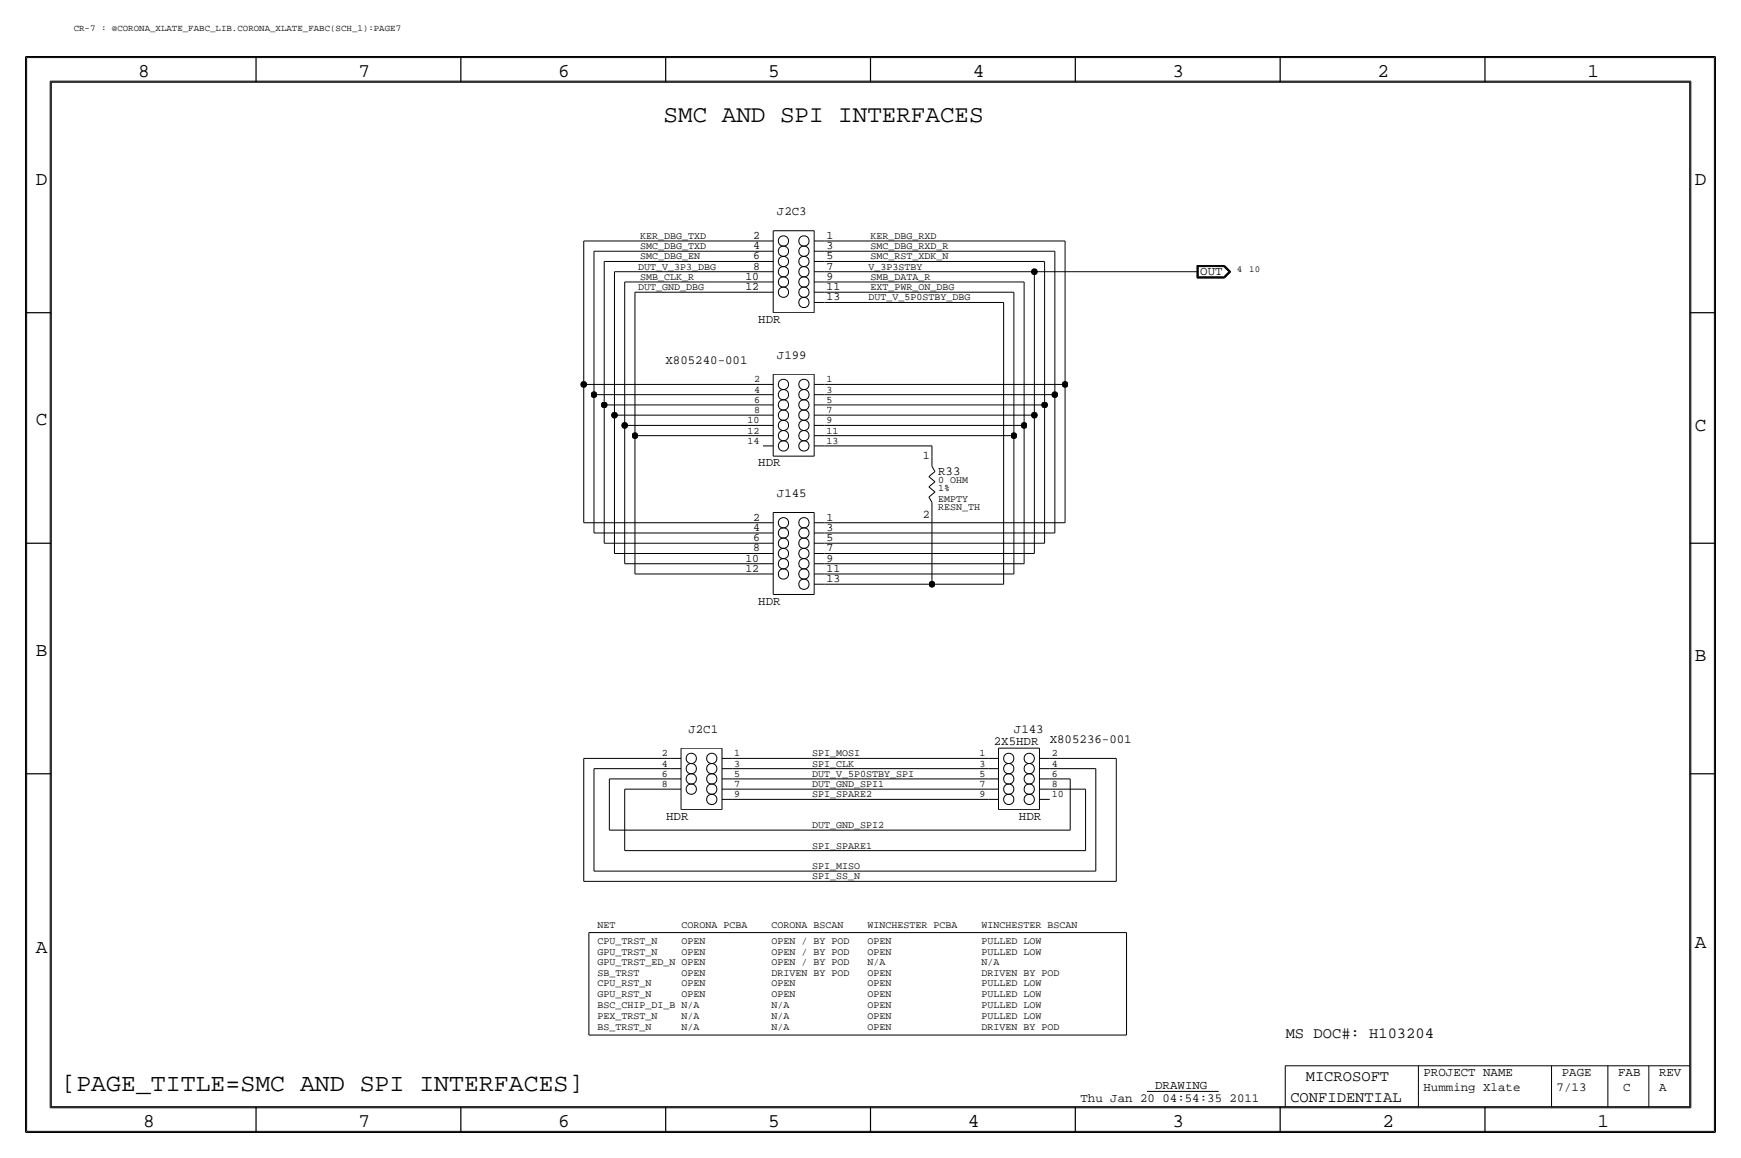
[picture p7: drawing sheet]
<svg xmlns="http://www.w3.org/2000/svg" width="432mm" height="287mm" viewBox="0 0 432 287" stroke-linecap="round" stroke-linejoin="round" font-family="sans-serif">
<g fill="none" stroke="#000" stroke-width=".25">
<path d="M6.6 14.3h418.6zM6.6 14.3v266.2zM425.2 14.3v266.2zM12.4 20.1v254.5zM12.4 20.1h407zM419.4 20.1v254.5zM144.8 59.7h44.4zM144.8 59.7v35.6zM189.2 59.7h2.6zM191.8 57.2v20.3zM191.8 57.2h10.1zM201.9 57.2v20.3z"/>
<path d="M201.9 59.7h2.6zM204.5 59.7h59.7zM264.2 59.7v35.6zM147.3 62.3h41.9zM147.3 62.3v35.5zM149.9 64.8v35.6zM149.9 64.8h39.3zM152.4 67.4v35.5zM152.4 67.4h36.8zM154.9 69.9v35.6zM154.9 69.9h34.3zM157.5 72.4v35.6z"/>
<path d="M157.5 72.4h31.7zM189.2 72.4h2.6zM189.2 69.9h2.6zM189.2 64.8h2.6zM189.2 67.4h2.6zM189.2 62.3h2.6zM191.8 77.5h10.1zM201.9 75h2.6zM201.9 72.4h2.6zM201.9 64.8h2.6zM201.9 67.4h2.6zM201.9 69.9h2.6z"/>
<path d="M201.9 62.3h2.6zM204.5 75h44.4zM204.5 64.8h54.6zM204.5 67.4h52zM204.5 69.9h49.5zM204.5 72.4h47zM204.5 62.3h57.1zM248.9 75v69.8zM251.5 72.4v35.6zM254 69.9v35.6zM256.5 67.4h38.1zM256.5 67.4v35.5z"/>
<path d="M259.1 64.8v35.6zM261.6 62.3v35.5zM294.6 67.4h2.6zM296.9 68.9h6.8zM296.9 65.8v3.1zM296.9 65.8h6.8zM297 65.9v2.9zM297 68.8h6.6zM297 65.9h6.6zM297.1 66v2.7zM297.1 68.7h6.5zM297.1 66h6.5z"/>
<path d="M297.2 66.1v2.5zM297.2 68.6h6.3zM297.2 66.1h6.3zM303.5 66.1l1.3 1.3zM303.6 68.7l1.4-1.3zM303.6 66l1.4 1.4zM303.6 65.9l1.5 1.5zM303.6 68.8l1.5-1.4zM303.7 68.9l1.6-1.5zM303.7 65.8l1.6 1.6zM304.8 67.4l-1.3 1.2zM144.8 95.3v34.3z"/>
<path d="M144.8 95.3h44.4zM147.3 97.8v34.3zM147.3 97.8h41.9zM189.2 97.8h2.6zM189.2 95.3h2.6zM191.8 92.8v20.3zM191.8 92.8h10.1zM201.9 92.8v20.3zM201.9 97.8h2.6zM201.9 95.3h2.6zM204.5 95.3h59.7zM204.5 97.8h57.1z"/>
<path d="M261.6 97.8v34.3zM264.2 95.3v34.3zM149.9 100.4v34.3zM149.9 100.4h39.3zM152.4 102.9v34.3zM152.4 102.9h36.8zM154.9 105.5v34.3zM154.9 105.5h34.3zM157.5 108v34.3zM157.5 108h31.7zM189.2 108h2.6zM189.2 110.5h2.6z"/>
<path d="M189.2 105.5h2.6zM189.2 102.9h2.6zM189.2 100.4h2.6zM191.8 113.1h10.1zM201.9 105.5h2.6zM201.9 108h2.6zM201.9 110.5h2.6zM201.9 102.9h2.6zM201.9 100.4h2.6zM204.5 100.4h54.6zM204.5 102.9h52zM204.5 105.5h49.5z"/>
<path d="M204.5 110.5h26.6zM204.5 108h47zM230.4 118.2l1.5 1.2zM230.4 118.2l1.5-1.3zM231.1 115.6l.8 1.3zM231.1 113.1v2.5zM231.1 110.5v2.6zM251.5 108v34.3zM254 105.5v34.3zM256.5 102.9v34.3zM259.1 100.4v34.3zM144.8 129.6h44.4z"/>
<path d="M147.3 132.1h41.9zM149.9 134.7h39.3zM152.4 137.2h36.8zM154.9 139.8h34.3zM189.2 139.8h2.6zM189.2 134.7h2.6zM189.2 137.2h2.6zM189.2 132.1h2.6zM189.2 129.6h2.6zM191.8 127.1v20.3zM191.8 127.1h10.1zM201.9 127.1v20.3z"/>
<path d="M201.9 134.7h2.6zM201.9 137.2h2.6zM201.9 139.8h2.6zM201.9 129.6h2.6zM201.9 132.1h2.6zM204.5 129.6h59.7zM204.5 132.1h57.1zM204.5 134.7h54.6zM204.5 137.2h52zM204.5 139.8h49.5zM230.4 123.2l.7 1.3zM230.4 123.2l1.5-1.2z"/>
<path d="M230.4 120.7l1.5 1.3zM230.4 120.7l1.5-1.3zM231.1 124.5v3.8zM231.1 128.3v16.5zM157.5 142.3h31.7zM189.2 142.3h2.6zM191.8 147.4h10.1zM201.9 144.8h2.6zM201.9 142.3h2.6zM204.5 144.8h26.6zM204.5 142.3h47zM231.1 144.8h17.8z"/>
<path d="M144.8 188h21.6zM144.8 188v30.5zM147.3 190.6v25.4zM147.3 190.6h19.1zM151.1 193.1v12.7zM151.1 193.1h15.3zM154.9 195.6h11.5zM154.9 195.6v15.3zM166.4 195.6h2.5zM166.4 193.1h2.5zM166.4 190.6h2.5zM166.4 188h2.5z"/>
<path d="M168.9 185.5v15.2zM168.9 185.5h10.2zM179.1 185.5v15.2zM179.1 198.2h2.5zM179.1 195.6h2.5zM179.1 193.1h2.5zM179.1 188h2.5zM179.1 190.6h2.5zM181.6 193.1h63.5zM181.6 188h63.5zM181.6 190.6h63.5zM181.6 195.6h63.5z"/>
<path d="M181.6 198.2h63.5zM245.1 188h2.5zM245.1 190.6h2.5zM245.1 193.1h2.5zM245.1 195.6h2.5zM245.1 198.2h2.5zM247.6 185.5h10.2zM247.6 185.5v15.2zM257.8 185.5v15.2zM257.8 198.2h2.5zM257.8 195.6h2.5zM257.8 193.1h2.5z"/>
<path d="M257.8 190.6h2.5zM257.8 188h2.5zM260.3 188h16.6zM260.3 193.1h5.1zM260.4 195.6h8.8zM260.4 190.6h11.4zM265.4 193.1v12.7zM269.2 195.6v15.3zM271.8 190.6v25.4zM276.9 188v30.5zM144.8 218.5h132.1zM147.3 216h124.5z"/>
<path d="M151.1 205.8h114.3zM154.9 210.9h114.3zM168.9 200.7h10.2zM247.6 200.7h10.2zM146 231.2h133.4zM146 231.2v25.4zM279.4 231.2v25.4zM146 256.6h133.4zM12.4 274.6h407zM284.5 270.6h17.8zM318.8 264.2v10.2zM318.8 264.2h100.3z"/>
<path d="M351.8 264.2v10.2zM384.8 264.2v10.2zM398.8 264.2v10.2zM408.9 264.2v10.2zM6.6 280.5h418.6z"/>
<circle cx="194.3" cy="59.8" r="1.28"/>
<circle cx="199.4" cy="59.8" r="1.28"/>
<circle cx="194.3" cy="64.8" r="1.28"/>
<circle cx="194.3" cy="62.3" r="1.28"/>
<circle cx="194.3" cy="69.9" r="1.28"/>
<circle cx="194.3" cy="67.4" r="1.28"/>
<circle cx="194.3" cy="72.5" r="1.28"/>
<circle cx="199.4" cy="75" r="1.28"/>
<circle cx="199.4" cy="69.9" r="1.28"/>
<circle cx="199.4" cy="67.4" r="1.28"/>
<circle cx="199.4" cy="62.3" r="1.28"/>
<circle cx="199.4" cy="64.8" r="1.28"/>
<circle cx="199.4" cy="72.5" r="1.28"/>
<circle cx="194.3" cy="97.9" r="1.28"/>
<circle cx="194.3" cy="95.3" r="1.28"/>
<circle cx="199.4" cy="97.9" r="1.28"/>
<circle cx="199.4" cy="95.3" r="1.28"/>
<circle cx="194.3" cy="110.6" r="1.28"/>
<circle cx="194.3" cy="100.4" r="1.28"/>
<circle cx="194.3" cy="102.9" r="1.28"/>
<circle cx="194.3" cy="108" r="1.28"/>
<circle cx="194.3" cy="105.5" r="1.28"/>
<circle cx="199.4" cy="110.6" r="1.28"/>
<circle cx="199.4" cy="102.9" r="1.28"/>
<circle cx="199.4" cy="100.4" r="1.28"/>
<circle cx="199.4" cy="108" r="1.28"/>
<circle cx="199.4" cy="105.5" r="1.28"/>
<circle cx="194.3" cy="132.1" r="1.28"/>
<circle cx="194.3" cy="129.6" r="1.28"/>
<circle cx="194.3" cy="137.2" r="1.28"/>
<circle cx="194.3" cy="134.7" r="1.28"/>
<circle cx="194.3" cy="139.8" r="1.28"/>
<circle cx="199.4" cy="134.7" r="1.28"/>
<circle cx="199.4" cy="132.1" r="1.28"/>
<circle cx="199.4" cy="129.6" r="1.28"/>
<circle cx="199.4" cy="139.8" r="1.28"/>
<circle cx="199.4" cy="137.2" r="1.28"/>
<circle cx="194.3" cy="142.3" r="1.28"/>
<circle cx="199.4" cy="144.8" r="1.28"/>
<circle cx="199.4" cy="142.3" r="1.28"/>
<circle cx="171.4" cy="190.6" r="1.28"/>
<circle cx="171.4" cy="188" r="1.28"/>
<circle cx="171.4" cy="193.1" r="1.28"/>
<circle cx="171.4" cy="195.6" r="1.28"/>
<circle cx="176.5" cy="193.1" r="1.28"/>
<circle cx="176.5" cy="188" r="1.28"/>
<circle cx="176.5" cy="198.2" r="1.28"/>
<circle cx="176.5" cy="190.6" r="1.28"/>
<circle cx="176.5" cy="195.6" r="1.28"/>
<circle cx="250.2" cy="190.6" r="1.28"/>
<circle cx="250.2" cy="188" r="1.28"/>
<circle cx="250.2" cy="193.1" r="1.28"/>
<circle cx="250.2" cy="198.2" r="1.28"/>
<circle cx="250.2" cy="195.6" r="1.28"/>
<circle cx="255.3" cy="190.6" r="1.28"/>
<circle cx="255.3" cy="193.1" r="1.28"/>
<circle cx="255.3" cy="195.6" r="1.28"/>
<circle cx="255.3" cy="188" r="1.28"/>
<circle cx="255.3" cy="198.2" r="1.28"/>
</g>
<g fill="#000" stroke="#000" stroke-width=".25">
<circle cx="256.5" cy="67.4" r=".72"/>
<circle cx="144.8" cy="95.3" r=".72"/>
<circle cx="147.3" cy="97.8" r=".72"/>
<circle cx="261.6" cy="97.8" r=".72"/>
<circle cx="264.2" cy="95.3" r=".72"/>
<circle cx="149.9" cy="100.4" r=".72"/>
<circle cx="152.4" cy="102.9" r=".72"/>
<circle cx="154.9" cy="105.5" r=".72"/>
<circle cx="157.5" cy="108" r=".72"/>
<circle cx="251.5" cy="108" r=".72"/>
<circle cx="254" cy="105.5" r=".72"/>
<circle cx="256.5" cy="102.9" r=".72"/>
<circle cx="259.1" cy="100.4" r=".72"/>
<circle cx="231.1" cy="144.8" r=".72"/>
</g>
<g fill="none" stroke="#000" stroke-width=".3">
<path d="M6.3 14v266.7zM6.4 14h419zM63.5 14v6.4zM114.3 14v6.4zM165.1 14v6.4zM215.9 14v6.4zM266.7 14v6.4zM317.5 14v6.4zM368.3 14v6.4zM425.4 14v266.7zM12.7 20.4h406.4zM12.7 20.4v254z"/>
<path d="M419.1 20.4v254zM6.3 77.5h6.4zM419.1 77.5h6.3zM6.3 134.7h6.4zM419.1 134.7h6.3zM6.3 191.8h6.4zM419.1 191.8h6.3zM12.7 274.4h406.4zM63.5 274.4v6.3zM114.3 274.4v6.3zM165.1 274.4v6.3zM215.9 274.4v6.3z"/>
<path d="M266.7 274.4v6.3zM317.5 274.4v6.3zM368.3 274.4v6.3zM6.4 280.7h419z"/>
</g>
<text font-size="6.2" x="15.2" y="270.6">[PAGE_TITLE=SMC AND SPI INTERFACES]</text>
<text font-size="6" x="164.6" y="30.3">SMC AND SPI INTERFACES</text>
<g font-size="4.8">
<text x="34.3" y="19.1">8</text>
<text x="88.9" y="19.1">7</text>
<text x="138.4" y="19.1">6</text>
<text x="190.5" y="19.1">5</text>
<text x="241.3" y="19.1">4</text>
<text x="290.8" y="19.1">3</text>
<text x="341.6" y="19.1">2</text>
<text x="393.7" y="19.1">1</text>
<text x="8.9" y="45.8">D</text>
<text x="420.4" y="45.8">D</text>
<text x="8.9" y="105.5">C</text>
<text x="420.4" y="106.7">C</text>
<text x="8.9" y="162.6">B</text>
<text x="420.4" y="163.9">B</text>
<text x="8.9" y="236.3">A</text>
<text x="420.4" y="235">A</text>
<text x="35.5" y="279.4">8</text>
<text x="88.9" y="279.4">7</text>
<text x="138.4" y="279.4">6</text>
<text x="190.5" y="279.4">5</text>
<text x="240" y="279.4">4</text>
<text x="290.8" y="279.4">3</text>
<text x="342.9" y="279.4">2</text>
<text x="396.2" y="279.4">1</text>
</g>
<g font-size="3.8">
<text x="318.9" y="257.2">MS DOC#: H103204</text>
<text x="323.9" y="268">MICROSOFT</text>
<text x="320" y="273.1">CONFIDENTIAL</text>
</g>
<g font-size="3.1">
<text x="192.7" y="53.4">J2C3</text>
<text x="297.7" y="68.1">OUT</text>
<text x="188.1" y="80.1">HDR</text>
<text x="192.7" y="89">J199</text>
<text x="165" y="90.2">X805240-001</text>
<text x="188.1" y="115.6">HDR</text>
<text x="232.7" y="117.7">R33</text>
<text x="192.7" y="123.2">J145</text>
<text x="188.1" y="149.9">HDR</text>
<text x="170.7" y="181.7">J2C1</text>
<text x="246.5" y="184.7">2X5HDR</text>
<text x="251.5" y="181.7">J143</text>
<text x="260.4" y="184.2">X805236-001</text>
<text x="165.2" y="203.3">HDR</text>
<text x="252.7" y="203.3">HDR</text>
<text x="353.1" y="266.8">PROJECT NAME</text>
<text x="387.3" y="266.8">PAGE</text>
<text x="401.3" y="266.8">FAB</text>
<text x="411.5" y="266.8">REV</text>
<text x="268" y="273.1">Thu Jan 20 04:54:35 2011</text>
<text x="286.5" y="270.1">DRAWING</text>
<text x="353.1" y="270.6">Humming Xlate</text>
<text x="386.1" y="270.6">7/13</text>
<text x="402.6" y="270.6">C</text>
<text x="411.5" y="270.6">A</text>
</g>
<g font-size="2.9">
<text x="186.8" y="59.2">2</text>
<text x="205" y="59.2">1</text>
<text x="186.8" y="61.8">4</text>
<text x="186.8" y="64.3">6</text>
<text x="205" y="61.8">3</text>
<text x="205" y="64.3">5</text>
<text x="184.9" y="69.4">10</text>
<text x="184.9" y="71.9">12</text>
<text x="186.8" y="66.9">8</text>
<text x="205" y="71.9">11</text>
<text x="205" y="66.9">7</text>
<text x="205" y="69.4">9</text>
<text x="205" y="74.5">13</text>
<text x="228.9" y="113.8">1</text>
<text x="186.8" y="129.1">2</text>
<text x="186.8" y="131.6">4</text>
<text x="205" y="129.1">1</text>
<text x="205" y="131.6">3</text>
<text x="228.9" y="128.3">2</text>
<text x="186.8" y="134.2">6</text>
<text x="186.8" y="136.7">8</text>
<text x="205" y="134.2">5</text>
<text x="205" y="136.7">7</text>
<text x="184.9" y="139.2">10</text>
<text x="184.9" y="141.8">12</text>
<text x="205" y="141.8">11</text>
<text x="205" y="139.2">9</text>
<text x="205" y="144.3">13</text>
</g>
<g font-size="2.5">
<text x="158.7" y="59.2">KER_DBG_TXD</text>
<text x="215.9" y="59.2">KER_DBG_RXD</text>
<text x="158.7" y="61.8">SMC_DBG_TXD</text>
<text x="158.7" y="64.3">SMC_DBG_EN</text>
<text x="215.9" y="64.3">SMC_RST_XDK_N</text>
<text x="215.9" y="61.8">SMC_DBG_RXD_R</text>
<text x="158.2" y="71.9">DUT_GND_DBG</text>
<text x="158.2" y="66.9">DUT_V_3P3_DBG</text>
<text x="158.7" y="69.4">SMB_CLK_R</text>
<text x="215.4" y="66.9">V_3P3STBY</text>
<text x="215.9" y="69.4">SMB_DATA_R</text>
<text x="215.9" y="71.9">EXT_PWR_ON_DBG</text>
<text x="215.4" y="74.5">DUT_V_5P0STBY_DBG</text>
<text x="187" y="94.8">2</text>
<text x="205" y="94.8">1</text>
<text x="187" y="97.3">4</text>
<text x="187" y="99.9">6</text>
<text x="205" y="97.3">3</text>
<text x="205" y="99.9">5</text>
<text x="185.4" y="105">10</text>
<text x="185.4" y="107.5">12</text>
<text x="187" y="102.4">8</text>
<text x="205" y="107.5">11</text>
<text x="205" y="102.4">7</text>
<text x="205" y="105">9</text>
<text x="185.4" y="110">14</text>
<text x="205" y="110">13</text>
<text x="232.7" y="119.7">0 OHM</text>
<text x="232.7" y="121.7">1%</text>
<text x="232.7" y="124.5">EMPTY</text>
<text x="232.7" y="126.5">RESN_TH</text>
<text x="164.2" y="187.5">2</text>
<text x="164.2" y="190">4</text>
<text x="182.1" y="187.5">1</text>
<text x="182.1" y="190">3</text>
<text x="201.4" y="187.5">SPI_MOSI</text>
<text x="201.4" y="190">SPI_CLK</text>
<text x="242.9" y="187.5">1</text>
<text x="242.9" y="190">3</text>
<text x="260.9" y="187.5">2</text>
<text x="260.9" y="190">4</text>
<text x="164.2" y="192.6">6</text>
<text x="164.2" y="195.1">8</text>
<text x="182.1" y="192.6">5</text>
<text x="182.1" y="195.1">7</text>
<text x="182.1" y="197.7">9</text>
<text x="201.4" y="192.6">DUT_V_5P0STBY_SPI</text>
<text x="201.4" y="195.1">DUT_GND_SPI1</text>
<text x="201.4" y="197.7">SPI_SPARE2</text>
<text x="242.9" y="192.6">5</text>
<text x="242.9" y="195.1">7</text>
<text x="242.9" y="197.7">9</text>
<text x="260.9" y="197.7">10</text>
<text x="260.9" y="192.6">6</text>
<text x="260.9" y="195.1">8</text>
<text x="201.4" y="205.3">DUT_GND_SPI2</text>
<text x="201.4" y="210.4">SPI_SPARE1</text>
<text x="201.4" y="215.4">SPI_MISO</text>
<text x="201.4" y="218">SPI_SS_N</text>
<text x="148.2" y="234">CPU_TRST_N</text>
<text x="148.2" y="230.1">NET</text>
<text x="169" y="234">OPEN</text>
<text x="169" y="230.1">CORONA PCBA</text>
<text x="191.4" y="234">OPEN / BY POD</text>
<text x="191.4" y="230.1">CORONA BSCAN</text>
<text x="215.2" y="234">OPEN</text>
<text x="215.2" y="230.1">WINCHESTER PCBA</text>
<text x="243.5" y="234">PULLED LOW</text>
<text x="243.5" y="230.1">WINCHESTER BSCAN</text>
<text x="148.2" y="239.3">GPU_TRST_ED_N OPEN</text>
<text x="148.2" y="236.6">GPU_TRST_N</text>
<text x="169" y="236.6">OPEN</text>
<text x="191.4" y="239.3">OPEN / BY POD</text>
<text x="191.4" y="236.6">OPEN / BY POD</text>
<text x="215.2" y="239.3">N/A</text>
<text x="215.2" y="236.6">OPEN</text>
<text x="243.5" y="239.3">N/A</text>
<text x="243.5" y="236.6">PULLED LOW</text>
<text x="148.2" y="244.6">CPU_RST_N</text>
<text x="148.2" y="241.9">SB_TRST</text>
<text x="169" y="244.6">OPEN</text>
<text x="169" y="241.9">OPEN</text>
<text x="191.4" y="244.6">OPEN</text>
<text x="191.4" y="241.9">DRIVEN BY POD</text>
<text x="215.2" y="244.6">OPEN</text>
<text x="215.2" y="241.9">OPEN</text>
<text x="243.5" y="244.6">PULLED LOW</text>
<text x="243.5" y="241.9">DRIVEN BY POD</text>
<text x="148.2" y="249.9">BSC_CHIP_DI_B N/A</text>
<text x="148.2" y="247.2">GPU_RST_N</text>
<text x="169" y="247.2">OPEN</text>
<text x="191.4" y="249.9">N/A</text>
<text x="191.4" y="247.2">OPEN</text>
<text x="215.2" y="249.9">OPEN</text>
<text x="215.2" y="247.2">OPEN</text>
<text x="243.5" y="249.9">PULLED LOW</text>
<text x="243.5" y="247.2">PULLED LOW</text>
<text x="148.2" y="252.6">PEX_TRST_N</text>
<text x="148.2" y="255.2">BS_TRST_N</text>
<text x="169" y="252.6">N/A</text>
<text x="169" y="255.2">N/A</text>
<text x="191.4" y="252.6">N/A</text>
<text x="191.4" y="255.2">N/A</text>
<text x="215.2" y="252.6">OPEN</text>
<text x="215.2" y="255.2">OPEN</text>
<text x="243.5" y="252.6">PULLED LOW</text>
<text x="243.5" y="255.2">DRIVEN BY POD</text>
</g>
<g font-size="2.3">
<text x="18.3" y="7.7">CR-7 : @CORONA_XLATE_FABC_LIB.CORONA_XLATE_FABC(SCH_1):PAGE7</text>
<text x="306.8" y="67.4">4</text>
<text x="309.8" y="67.4">10</text>
</g>
</svg>
